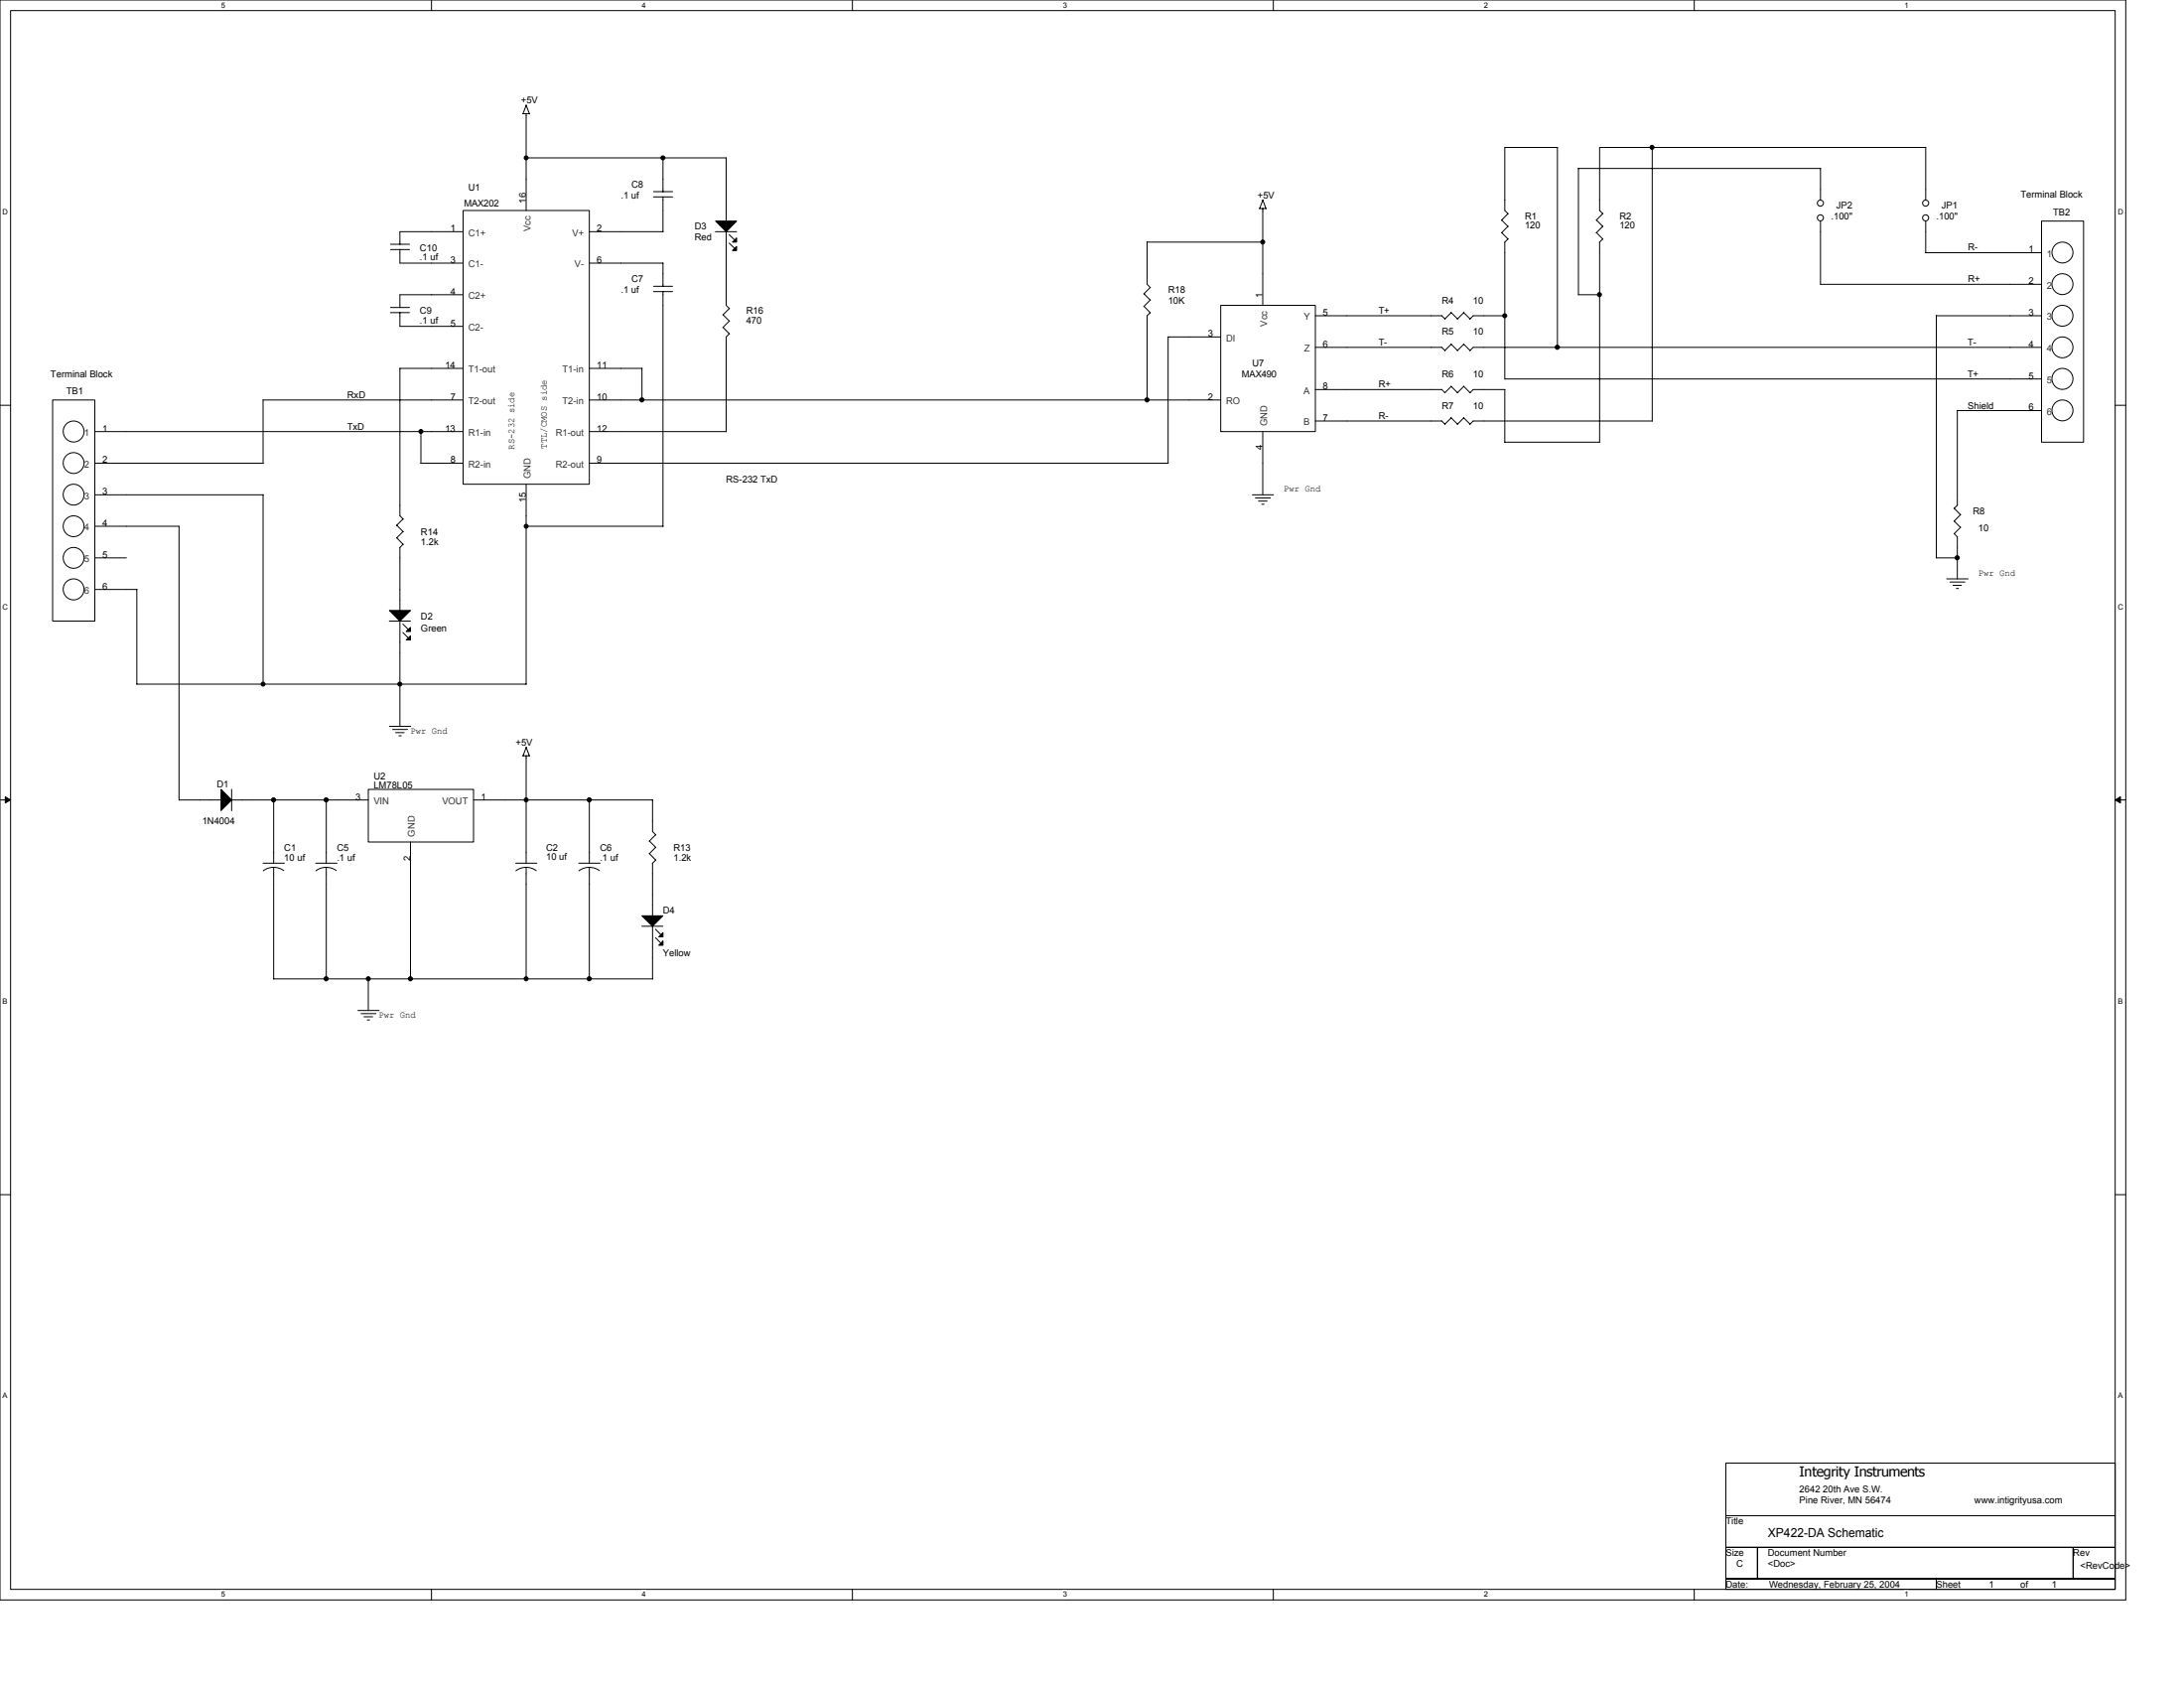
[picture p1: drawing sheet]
<svg xmlns="http://www.w3.org/2000/svg" width="279mm" height="216mm" viewBox="0 0 279 216" stroke-linecap="round" stroke-linejoin="round" font-family="sans-serif">
<path d="M0 0h271.9v204.6h-271.9zM1.4 1.4h269.2v201.9h-269.2z" fill="none" stroke="#000" stroke-width=".13"/>
<g fill="#fff">
<path d="M28.3 .1h.5v1.1h-.5z"/>
<path d="M28.3 203.4h.5v1.1h-.5z"/>
</g>
<path d="M55.2 0v1.4M55.2 203.3v1.3" fill="none" stroke="#000" stroke-width=".13"/>
<g fill="#fff">
<path d="M82.1 .1h.6v1.1h-.6z"/>
<path d="M82.1 203.4h.6v1.1h-.6z"/>
</g>
<path d="M109.1 0v1.4M109.1 203.3v1.3" fill="none" stroke="#000" stroke-width=".13"/>
<g fill="#fff">
<path d="M136 .1h.5v1.1h-.5z"/>
<path d="M136 203.4h.5v1.1h-.5z"/>
</g>
<path d="M162.9 0v1.4M162.9 203.3v1.3" fill="none" stroke="#000" stroke-width=".13"/>
<g fill="#fff">
<path d="M189.8 .1h.6v1.1h-.6z"/>
<path d="M189.8 203.4h.6v1.1h-.6z"/>
</g>
<path d="M216.7 0v1.4M216.7 203.3v1.3" fill="none" stroke="#000" stroke-width=".13"/>
<g fill="#fff">
<path d="M243.7 .1h.5v1.1h-.5z"/>
<path d="M243.7 203.4h.5v1.1h-.5z"/>
<path d="M.3 26.6h.7v1h-.7z"/>
<path d="M270.9 26.6h.7v1h-.7z"/>
<path d="M.3 77.1h.7v1h-.7z"/>
<path d="M270.9 77.1h.7v1h-.7z"/>
</g>
<path d="M0 51.8h1.4M270.6 51.8h1.3" fill="none" stroke="#000" stroke-width=".13"/>
<g fill="#fff">
<path d="M.3 127.6h.7v1h-.7z"/>
<path d="M270.9 127.6h.7v1h-.7z"/>
</g>
<path d="M0 102.3h1.4M270.6 102.3h1.3" fill="none" stroke="#000" stroke-width=".13"/>
<path d="M.7 101.9l.7 .4-.7 .4zM270.6 102.3l.7-.4v.8z" fill="#000" stroke="#000" stroke-width=".13"/>
<g fill="#fff">
<path d="M.3 178h.7v1.1h-.7z"/>
<path d="M270.9 178h.7v1.1h-.7z"/>
</g>
<g fill="none" stroke="#000" stroke-width=".13">
<path d="M67.3 13.5l.4 1.1M67.3 14.5v12.4M67.3 13.4l-.4 1.1h.8M199.2 18.9v25.5M199.3 18.9h-6.8v8l.4 .4M211.4 18.9v35M246.4 18.8v6.8M246.4 18.9h-41.8v8l.5 .4M50 31.9h2.4M50 31.2h2.4M50 40h2.4M50 39.3h2.4"/>
<path d="M51.2 31.9v1.8h8M51.2 40v1.7h8M59.2 26.9h16.2v35h-16.2zM59.2 29.6h-8v1.7M59.2 37.7h-8v1.6M67.3 20.2h25.6M75.4 29.6h9.4M75.4 33.7h9.4M83.6 37.3h2.4M83.6 36.6h2.4M83.6 25.2h2.4M83.6 24.5h2.4"/>
<path d="M84.8 20.2v4.3M84.8 25.2v4.5M84.8 33.7v2.9M84.8 37.3v30M91.5 29.6h2.7M92.9 20.2v8.1M92.9 29.6v9.5l.4 .4-.8 .8M93.3 30l.7 .7M93.3 31.1l.7 .7M146.3 37.6l.9 .8-.9 .8M146.3 39.2l.9 .8M147.2 36.8l-.9 .8"/>
<path d="M147.2 40l-.5 .4M156.2 39.1h12.1v16.1h-12.1zM161.5 25.6l.5 1.1M161.5 26.7v12.4M161.6 25.6l-.5 1.1h.8M161.6 31h-14.9v5.4l.5 .4M187.2 40l.8 .8 .5-.4h4M187.3 40l-.9 .8M192.1 28.2l.8 .8M192.1 29.8l.8 .8M192.5 31v17.5h68.7M192.9 27.3l-.8 .9"/>
<path d="M192.9 29l-.8 .8M192.9 30.6l-.4 .4M201.9 21.5h31M201.9 37.7h2.8M201.9 21.5v16.2M204.2 28.2l.9 .8M204.2 29.8l.9 .8M204.6 31v25.6M205 27.3l-.8 .9M205 29l-.8 .8M205 30.6l-.4 .4M232.9 36.4h28.3"/>
<path d="M232.9 21.5v4.1M232.9 28.3v8.1M246.3 32.3h14.9M246.4 28.3v4M261.2 28.3h5.4v28.3h-5.4zM6.7 51.2h5.4v28.2h-5.4zM12.1 55.2h47.1M12.1 59.2h21.6M53.8 59.2h5.4M53.8 55.2v4.1M59.2 51.2h-25.5v8M59.2 47.1h-8v18.9l.4 .4"/>
<path d="M75.4 51.2h80.8M75.4 55.2h17.5M75.4 47.1h6.7v4.1M92.5 40.3l.8 .8M92.9 43.1v12.1M93.3 41.1l-.8 .8 .8 .8-.4 .4M146.7 40.4v10.8M156.2 43.1h-6.8v16.1h-74M161.5 55.2v8.1M168.3 40.4h16.1M168.3 44.4h16.1l.4 .4M168.3 53.8h16.1"/>
<path d="M168.3 49.8h16.1l.4 .4M184.4 53.8l.4 .5M184.4 40.4l.4 .4M185.6 44l.9 .8M185.6 49.4l.9 .8M185.7 44l-.9 .9M185.7 49.4l-.9 .8M186.5 54.3l-.9-.9-.8 .9M186.5 40.8l-.9-.8-.8 .8M187.2 53.4l.8 .9 .5-.5h22.9M187.2 44l.9 .8M187.2 49.4l.9 .8"/>
<path d="M187.3 44l-.9 .9M187.3 49.4l-.9 .8M187.3 53.4l-.9 .9M192.5 49.8v6.8M192.5 56.6h12.2M192.5 49.8h-4l-.5 .4M247.7 40.4h13.5M247.7 40.4v31M250.4 52.5v12.1l-.4 .4M250.4 52.5h10.8M261.2 44.4h-72.7l-.5 .5M12.1 63.3h21.6"/>
<path d="M12.1 67.3h10.8M12.1 71.4h4.1M12.1 75.4h5.4M17.5 75.4v12.1M22.9 67.3v35h5.4M33.7 63.3v24.2M49.8 79.4h2.7M50.8 67.2l.8 .8M50.8 68.8l.8 .8M51.2 70v8.1M51.2 79.4v13.5M51.5 79.8l.7 .7"/>
<path d="M51.6 66.4l-.9 .8M51.6 68l-.9 .8M51.6 69.6l-.5 .4M67.3 61.9v25.6M67.3 67.3h17.5M160.2 63.3h2.7M160.6 63.7h1.9M161 64.1h1.1M161.4 64.5h.3M247.7 71.4h2.7M249 74h2.8M249.4 74.4h2"/>
<path d="M249.9 74.9h1M250 68.2l.4 .5v5.4M250 66.6l.8 .9M250 65l.8 .8M250.3 75.3h.2M250.8 67.4l-.8 .9M250.8 65.8l-.8 .9M17.5 87.5h49.8M49.8 92.9h2.7M50.2 93.3h1.9M50.6 93.7h1.1M51 94.1h.3"/>
<path d="M51.5 80.9l.7 .7M67.3 96.7v13.7M67.3 95.6l-.4 1.1h.8l-.4-1.1M29.6 101v2.7M29.6 102.3h17.5M33.7 110.4h2.7M35 102.3v8.1M35 110.9v14.3M36.3 111.4a2.15 2.15 0 0 0-1.3-.5 2.14 2.14 0 0 0-1.3 .5M40.4 110.4h2.7M41.7 102.3v8.1M41.7 110.9v14.3"/>
<path d="M43 111.4a2.15 2.15 0 0 0-1.3-.5 2.14 2.14 0 0 0-1.3 .5M47.1 101h13.5v6.7h-13.5zM52.5 107.7v17.5M60.6 102.3h22.9M66 110.4h2.7M67.3 110.9v14.3M68.6 111.4a2.15 2.15 0 0 0-1.3-.5 2.08 2.08 0 0 0-1.3 .5M74 110.4h2.8M75.4 102.3v8.1M75.4 110.9v14.3M76.7 111.4a2.15 2.15 0 0 0-1.3-.5 2.14 2.14 0 0 0-1.3 .5M82.1 118.5h2.7"/>
<path d="M83.1 107.6l.8 .8M83.1 109.2l.8 .8M83.5 102.3v4.1l.4 .4M83.5 110.4v6.8M83.5 118.5v6.7M83.9 118.9l.6 .6M83.9 119.9l.6 .7M83.9 106.8l-.8 .8M83.9 108.4l-.8 .8M83.9 110l-.4 .4M35 125.2h48.5M45.8 129.2h2.7"/>
<path d="M46.2 129.6h1.9M46.6 130h1.1M47 130.5h.3M47.1 125.2v4.1M0 152.8h1.4M270.6 152.8h1.3M220.8 187.1h49.8v6.8h-49.8zM220.8 193.9h49.8v4h-49.8zM220.8 197.9h4v4h-4zM224.8 197.9h40.4v4h-40.4zM265.2 197.9h5.4v4h-5.4zM220.8 201.9h26.9v1.4h-26.9z"/>
<path d="M247.7 201.9h22.9v1.4h-22.9z"/>
<circle cx="232.9" cy="26" r=".39"/>
<circle cx="232.9" cy="27.9" r=".39"/>
<circle cx="246.3" cy="26" r=".39"/>
<circle cx="246.3" cy="27.9" r=".39"/>
<circle cx="263.9" cy="36.3" r="1.34"/>
<circle cx="263.9" cy="32.3" r="1.34"/>
<circle cx="9.4" cy="55.2" r="1.34"/>
<circle cx="9.4" cy="59.2" r="1.33"/>
<circle cx="263.9" cy="48.5" r="1.35"/>
<circle cx="263.9" cy="40.4" r="1.34"/>
<circle cx="263.9" cy="44.4" r="1.34"/>
<circle cx="263.9" cy="52.5" r="1.34"/>
<circle cx="9.4" cy="75.4" r="1.34"/>
<circle cx="9.4" cy="71.4" r="1.33"/>
<circle cx="9.4" cy="63.3" r="1.33"/>
<circle cx="9.4" cy="67.3" r="1.33"/>
</g>
<g fill="#000" stroke="#000" stroke-width=".13">
<path d="M91.5 28.3h2.7l-1.3 1.3z" fill-rule="evenodd"/>
<path d="M94.2 30.4v.6h-.5z" fill-rule="evenodd"/>
<path d="M93.7 32l.5-.5v.5z" fill-rule="evenodd"/>
<path d="M49.8 78.1h2.7l-1.3 1.3z" fill-rule="evenodd"/>
<path d="M52 80.8l.5-.6v.6z" fill-rule="evenodd"/>
<path d="M52 81.9l.5-.6v.6z" fill-rule="evenodd"/>
<path d="M28.3 101l1.3 1.3-1.3 1.4z" fill-rule="evenodd"/>
<path d="M82.1 117.1h2.7l-1.3 1.4z" fill-rule="evenodd"/>
<path d="M84.8 119.3v.5h-.5z" fill-rule="evenodd"/>
<path d="M84.8 120.4v.5h-.5z" fill-rule="evenodd"/>
<circle cx="211.3" cy="18.8" r=".26"/>
<circle cx="67.3" cy="20.2" r=".25"/>
<circle cx="84.8" cy="20.2" r=".26"/>
<circle cx="161.5" cy="31" r=".26"/>
<circle cx="204.6" cy="37.7" r=".26"/>
<circle cx="53.8" cy="55.2" r=".26"/>
<circle cx="82.1" cy="51.1" r=".27"/>
<circle cx="146.7" cy="51.1" r=".27"/>
<circle cx="192.5" cy="40.4" r=".26"/>
<circle cx="199.2" cy="44.4" r=".27"/>
<circle cx="67.3" cy="67.3" r=".25"/>
<circle cx="250.4" cy="71.3" r=".27"/>
<circle cx="33.7" cy="87.5" r=".25"/>
<circle cx="51.2" cy="87.5" r=".26"/>
<circle cx="35" cy="102.3" r=".27"/>
<circle cx="41.7" cy="102.3" r=".27"/>
<circle cx="67.3" cy="102.3" r=".26"/>
<circle cx="75.4" cy="102.3" r=".27"/>
<circle cx="41.7" cy="125.2" r=".27"/>
<circle cx="47.1" cy="125.2" r=".26"/>
<circle cx="52.5" cy="125.2" r=".27"/>
<circle cx="67.3" cy="125.2" r=".26"/>
<circle cx="75.4" cy="125.2" r=".27"/>
</g>
<text font-size="1.8" x="230.2" y="188.9">Integrity Instruments</text>
<text font-size="1.6" x="226.2" y="196.6">XP422-DA Schematic</text>
<g font-size="1.2">
<text x="66.7" y="13.2">+5V</text>
<text x="57.6" y="29.6">1</text>
<text x="59.4" y="26.4">MAX202</text>
<text x="59.9" y="24.4">U1</text>
<text x="67.3" y="26" transform="rotate(-90 67.3 26)">16</text>
<text x="76.3" y="29.6">2</text>
<text x="79.4" y="25.3">.1 uf</text>
<text x="80.8" y="24">C8</text>
<text x="88.9" y="29.4">D3</text>
<text x="160.9" y="25.3">+5V</text>
<text x="195.1" y="28">R1</text>
<text x="195.1" y="29.3">120</text>
<text x="207.2" y="28">R2</text>
<text x="207.2" y="29.3">120</text>
<text x="234.3" y="28">.100&quot;</text>
<text x="234.9" y="26.7">JP2</text>
<text x="247.7" y="28">.100&quot;</text>
<text x="248.4" y="26.7">JP1</text>
<text x="258.5" y="25.3">Terminal Block</text>
<text x="262.7" y="27.5">TB2</text>
<text x="53.7" y="32.1">C10</text>
<text x="53.7" y="33.3">.1 uf</text>
<text x="57.6" y="33.6">3</text>
<text x="76.3" y="33.6">6</text>
<text x="88.9" y="30.7">Red</text>
<text x="251.8" y="32.1">R-</text>
<text x="259.5" y="32.3">1</text>
<text x="53.7" y="40.2">C9</text>
<text x="53.7" y="41.4">.1 uf</text>
<text x="57.6" y="37.7">4</text>
<text x="57.6" y="41.7">5</text>
<text x="79.4" y="37.5">.1 uf</text>
<text x="80.8" y="36.1">C7</text>
<text x="95.5" y="40.2">R16</text>
<text x="95.5" y="41.4">470</text>
<text x="149.4" y="37.5">R18</text>
<text x="149.4" y="38.8">10K</text>
<text x="161.5" y="38.1" transform="rotate(-90 161.5 38.1)">1</text>
<text x="169.2" y="40.4">5</text>
<text x="176.4" y="40.2">T+</text>
<text x="184.4" y="38.8">R4</text>
<text x="188.5" y="38.8">10</text>
<text x="251.8" y="36.1">R+</text>
<text x="259.5" y="36.3">2</text>
<text x="259.5" y="40.4">3</text>
<text x="56.9" y="47.1">14</text>
<text x="76.3" y="47.1">11</text>
<text x="154.5" y="43.1">3</text>
<text x="160.2" y="46.9">U7</text>
<text x="169.2" y="44.4">6</text>
<text x="176.4" y="44.2">T-</text>
<text x="184.4" y="42.8">R5</text>
<text x="188.5" y="42.8">10</text>
<text x="251.8" y="44.2">T-</text>
<text x="259.5" y="44.4">4</text>
<text x="6.5" y="48.2">Terminal Block</text>
<text x="8.5" y="50.4">TB1</text>
<text x="44.4" y="50.9">RxD</text>
<text x="57.6" y="51.1">7</text>
<text x="76.3" y="51.1">10</text>
<text x="154.5" y="51.1">2</text>
<text x="158.9" y="48.2">MAX490</text>
<text x="169.2" y="53.8">7</text>
<text x="169.2" y="49.8">8</text>
<text x="176.4" y="53.6">R-</text>
<text x="176.4" y="49.6">R+</text>
<text x="184.4" y="48.2">R6</text>
<text x="184.4" y="52.3">R7</text>
<text x="188.5" y="48.2">10</text>
<text x="188.5" y="52.3">10</text>
<text x="251.8" y="52.3">Shield</text>
<text x="251.8" y="48.2">T+</text>
<text x="259.5" y="48.5">5</text>
<text x="259.5" y="52.5">6</text>
<text x="13.1" y="55.2">1</text>
<text x="13.1" y="59.2">2</text>
<text x="44.4" y="54.9">TxD</text>
<text x="56.9" y="55.2">13</text>
<text x="57.6" y="59.2">8</text>
<text x="65.8" y="57.5" transform="rotate(-90 65.8 57.5)">RS-232 side</text>
<text x="70" y="57.4" transform="rotate(-90 70 57.4)">TTL/CMOS side</text>
<text x="76.3" y="55.2">12</text>
<text x="76.3" y="59.2">9</text>
<text x="161.5" y="57.6" transform="rotate(-90 161.5 57.6)">4</text>
<text x="13.1" y="63.3">3</text>
<text x="67.3" y="64.3" transform="rotate(-90 67.3 64.3)">15</text>
<text x="92.9" y="61.7">RS-232 TxD</text>
<text x="164.3" y="62.9">Pwr Gnd</text>
<text x="252.4" y="65.7">R8</text>
<text x="13.1" y="67.3">4</text>
<text x="13.1" y="71.3">5</text>
<text x="53.8" y="68.4">R14</text>
<text x="53.8" y="69.8">1.2k</text>
<text x="253.1" y="67.9">10</text>
<text x="13.1" y="75.4">6</text>
<text x="253.1" y="73.7">Pwr Gnd</text>
<text x="53.8" y="79.2">D2</text>
<text x="53.8" y="80.8">Green</text>
<text x="52.5" y="93.9">Pwr Gnd</text>
<text x="66" y="95.3">+5V</text>
<text x="27.7" y="100.7">D1</text>
<text x="47.8" y="99.7">U2</text>
<text x="47.8" y="100.9">LM78L05</text>
<text x="25.9" y="105.4">1N4004</text>
<text x="45.5" y="102.3">3</text>
<text x="61.5" y="102.3">1</text>
<text x="36.4" y="108.8">C1</text>
<text x="36.4" y="110.2">10 uf</text>
<text x="43.1" y="108.8">C5</text>
<text x="43.1" y="110.2">.1 uf</text>
<text x="52.5" y="110" transform="rotate(-90 52.5 110)">2</text>
<text x="69.9" y="108.8">C2</text>
<text x="69.9" y="110">10 uf</text>
<text x="76.8" y="108.8">C6</text>
<text x="76.8" y="110.2">.1 uf</text>
<text x="86.2" y="108.8">R13</text>
<text x="86.2" y="110.2">1.2k</text>
<text x="84.8" y="116.9">D4</text>
<text x="84.8" y="122.3">Yellow</text>
<text x="48.5" y="130.2">Pwr Gnd</text>
<text x="230.2" y="190.9">2642 20th Ave S.W.</text>
<text x="220.8" y="195">Title</text>
<text x="230.2" y="192.3">Pine River, MN 56474</text>
<text x="252.6" y="192.3">www.intigrityusa.com</text>
<text x="220.8" y="199">Size</text>
<text x="220.8" y="203">Date:</text>
<text x="222.1" y="200.3">C</text>
<text x="226.2" y="199">Document Number</text>
<text x="226.2" y="200.3">&lt;Doc&gt;</text>
<text x="226.3" y="203">Wednesday, February 25, 2004</text>
<text x="247.7" y="203">Sheet</text>
<text x="254.4" y="203">1</text>
<text x="258.5" y="203">of</text>
<text x="262.5" y="203">1</text>
<text x="265.2" y="199">Rev</text>
<text x="266.1" y="200.6">&lt;RevCode&gt;</text>
</g>
<g font-size="1.2" fill="#333">
<text x="67.9" y="29.6" transform="rotate(-90 67.9 29.6)">Vcc</text>
<text x="59.9" y="30.2">C1+</text>
<text x="59.9" y="34.2">C1-</text>
<text x="73.2" y="30.2">V+</text>
<text x="73.5" y="34.2">V-</text>
<text x="261.9" y="32.9">1</text>
<text x="59.9" y="38.2">C2+</text>
<text x="162.1" y="41.7" transform="rotate(-90 162.1 41.7)">Vcc</text>
<text x="166.8" y="40.9">Y</text>
<text x="261.9" y="36.9">2</text>
<text x="261.9" y="40.9">3</text>
<text x="59.9" y="42.3">C2-</text>
<text x="59.9" y="47.7">T1-out</text>
<text x="71.9" y="47.7">T1-in</text>
<text x="156.8" y="43.6">DI</text>
<text x="166.9" y="45">Z</text>
<text x="261.9" y="45">4</text>
<text x="59.9" y="51.7">T2-out</text>
<text x="71.9" y="51.7">T2-in</text>
<text x="156.8" y="51.7">RO</text>
<text x="166.8" y="50.4">A</text>
<text x="261.9" y="49">5</text>
<text x="261.9" y="53.1">6</text>
<text x="10.8" y="55.8">1</text>
<text x="10.8" y="59.8">2</text>
<text x="59.9" y="55.8">R1-in</text>
<text x="59.9" y="59.8">R2-in</text>
<text x="71.1" y="55.8">R1-out</text>
<text x="71.1" y="59.8">R2-out</text>
<text x="162.1" y="54.5" transform="rotate(-90 162.1 54.5)">GND</text>
<text x="166.8" y="54.4">B</text>
<text x="10.8" y="63.8">3</text>
<text x="67.9" y="61.3" transform="rotate(-90 67.9 61.3)">GND</text>
<text x="10.8" y="67.9">4</text>
<text x="10.8" y="71.9">5</text>
<text x="10.8" y="75.9">6</text>
<text x="47.8" y="102.9">VIN</text>
<text x="53.1" y="107" transform="rotate(-90 53.1 107)">GND</text>
<text x="56.6" y="102.9">VOUT</text>
</g>
<g font-size="1">
<text x="28.3" y="1">5</text>
<text x="82.1" y="1">4</text>
<text x="136" y="1">3</text>
<text x="189.8" y="1">2</text>
<text x="243.7" y="1">1</text>
<text x=".3" y="27.4">D</text>
<text x="270.9" y="27.4">D</text>
<text x=".3" y="77.9">C</text>
<text x="270.9" y="77.9">C</text>
<text x=".3" y="128.4">B</text>
<text x="270.9" y="128.4">B</text>
<text x=".3" y="178.9">A</text>
<text x="270.9" y="178.9">A</text>
<text x="28.3" y="204.3">5</text>
<text x="82.1" y="204.3">4</text>
<text x="136" y="204.3">3</text>
<text x="189.8" y="204.3">2</text>
<text x="243.7" y="204.3">1</text>
</g>
</svg>
